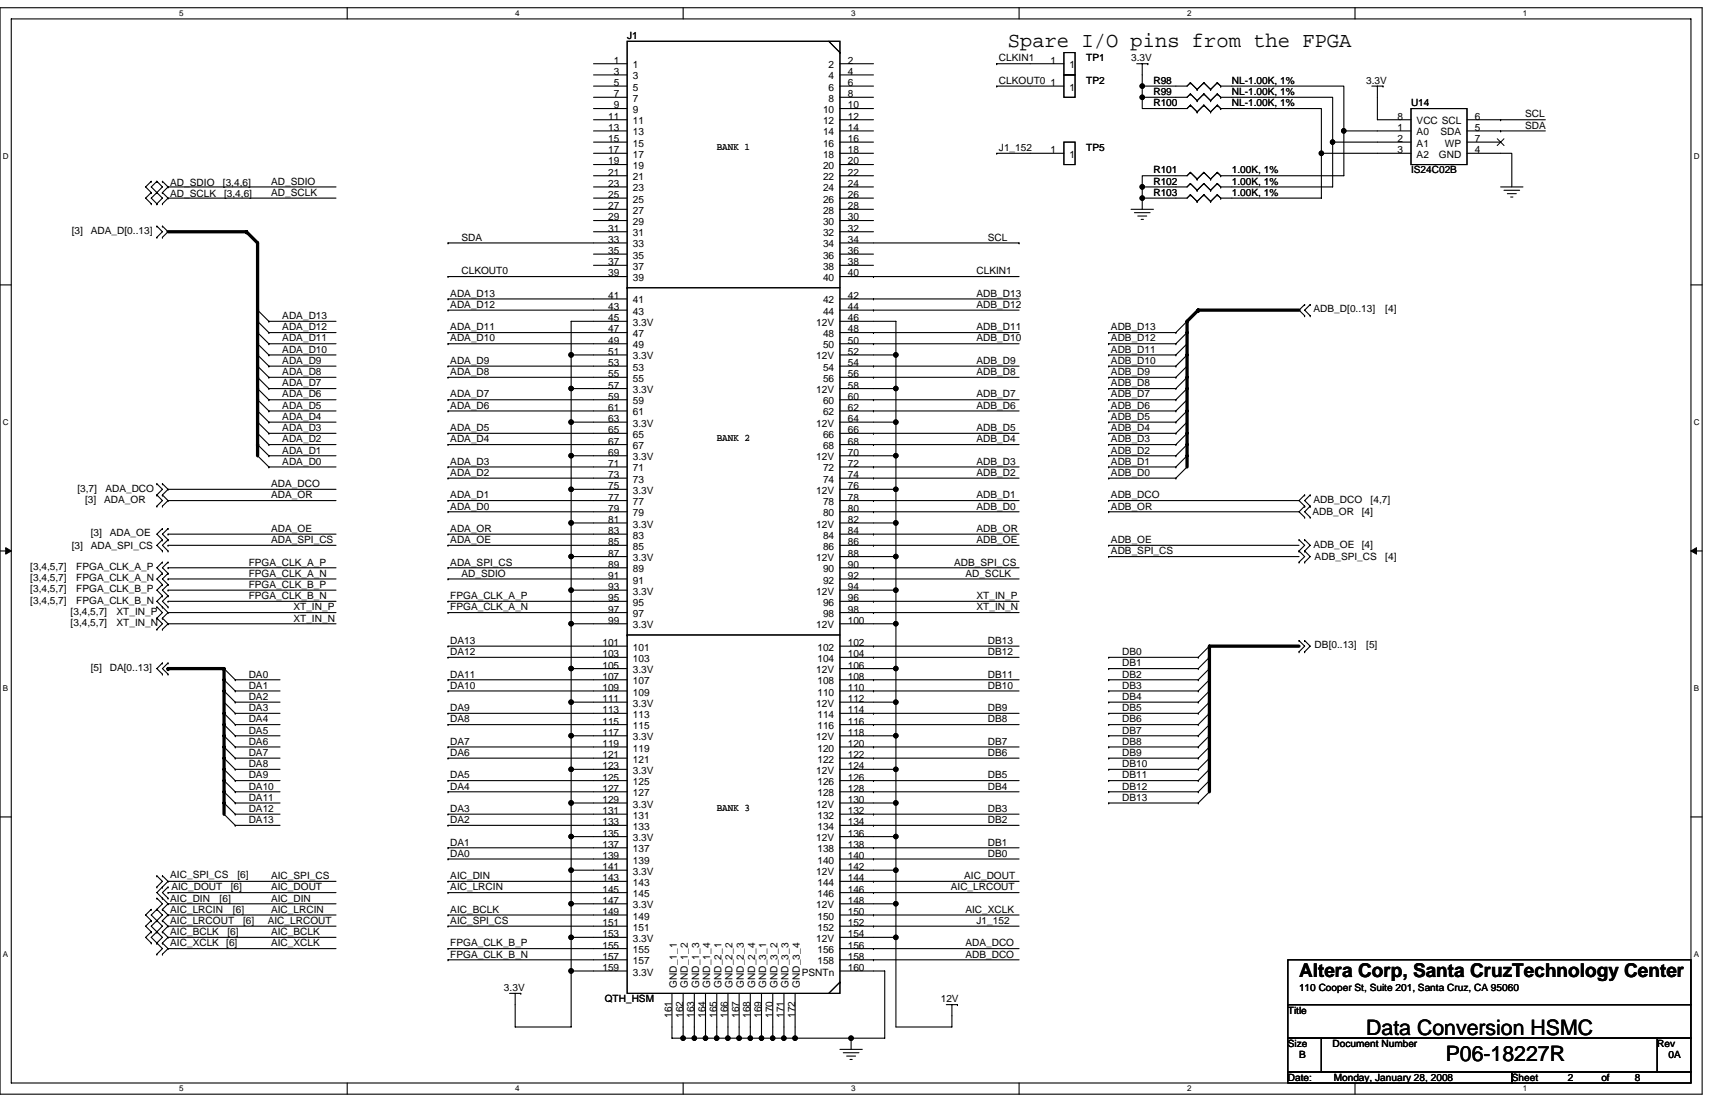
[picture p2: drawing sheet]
<svg xmlns="http://www.w3.org/2000/svg" width="432mm" height="279mm" viewBox="0 0 432 279" stroke-linecap="round" stroke-linejoin="round" font-family="sans-serif">
<path d="M0 1.9h428.6v273.5h-428.6zM2.8 4.8h422.9v267.8h-422.9z" fill="none" stroke="#000" stroke-width=".28"/>
<g fill="#fff">
<path d="M45.1 2.2h1.1v2.3h-1.1z"/>
<path d="M45.1 272.9h1.1v2.3h-1.1z"/>
</g>
<path d="M87.4 1.9v2.9M87.4 272.6v2.8" fill="none" stroke="#000" stroke-width=".28"/>
<g fill="#fff">
<path d="M129.7 2.2h1.1v2.3h-1.1z"/>
<path d="M129.7 272.9h1.1v2.3h-1.1z"/>
</g>
<path d="M172 1.9v2.9M172 272.6v2.8" fill="none" stroke="#000" stroke-width=".28"/>
<g fill="#fff">
<path d="M214.3 2.2h1.1v2.3h-1.1z"/>
<path d="M214.3 272.9h1.1v2.3h-1.1z"/>
</g>
<path d="M256.6 1.9v2.9M256.6 272.6v2.8" fill="none" stroke="#000" stroke-width=".28"/>
<g fill="#fff">
<path d="M298.9 2.2h1.1v2.3h-1.1z"/>
<path d="M298.9 272.9h1.1v2.3h-1.1z"/>
</g>
<path d="M341.2 1.9v2.9M341.2 272.6v2.8" fill="none" stroke="#000" stroke-width=".28"/>
<g fill="#fff">
<path d="M383.5 2.2h1.1v2.3h-1.1z"/>
<path d="M383.5 272.9h1.1v2.3h-1.1z"/>
<path d="M.7 38.2h1.5v2.3h-1.5z"/>
<path d="M426.5 38.2h1.4v2.3h-1.4z"/>
<path d="M.7 105.2h1.5v2.2h-1.5z"/>
<path d="M426.5 105.2h1.4v2.2h-1.4z"/>
</g>
<path d="M0 71.7h2.8M425.7 71.7h2.9" fill="none" stroke="#000" stroke-width=".28"/>
<g fill="#fff">
<path d="M.7 172.1h1.4v2.3h-1.4z"/>
<path d="M426.5 172.1h1.3v2.3h-1.3z"/>
</g>
<path d="M0 138.7h2.8M425.7 138.7h2.9" fill="none" stroke="#000" stroke-width=".28"/>
<path d="M1.4 137.9l1.4 .8-1.4 .8zM425.7 138.7l1.4-.8v1.6z" fill="#000" stroke="#000" stroke-width=".25"/>
<g fill="#fff">
<path d="M.7 239.1h1.4v2.3h-1.4z"/>
<path d="M426.4 239.1h1.4v2.3h-1.4z"/>
</g>
<g fill="none" stroke="#000" stroke-width=".28">
<path d="M149.4 16h8.5M149.4 18.9h8.5M157.9 10.4h53.6v239.6h-53.6zM208.7 10.4l2.8 2.8M211.5 13.2h.1M211.5 16h8.4M211.5 18.9h8.4M251 16h.1M251 16h16.9M267.9 18.9h2.8v5.6h-2.8zM267.9 13.2h2.8v5.7h-2.8zM286.2 16h2.8"/>
<path d="M287.6 16v5.7h11.3l.8-.9M289 16h.1M149.4 21.7h8.5M149.4 38.6h8.5M149.4 30.1h8.5M149.4 33h8.5M149.4 24.5h8.5M149.4 27.3h8.5M149.4 35.8h8.5M211.5 21.7h8.4M211.5 38.6h8.4M211.5 30.1h8.4"/>
<path d="M211.5 33h8.4M211.5 24.5h8.4M211.5 27.3h8.4M211.5 35.8h8.4M251 21.7h.1M251 38.6h.1M251 21.7h16.9M251 38.6h16.9M267.9 35.8h2.8v5.6h-2.8zM287.6 24.5v2.8h11.3l.8-.8M287.6 24.5h.1M287.6 21.7h.1"/>
<path d="M287.6 21.7v2.8M299.7 23.6h.1M299.7 20.8h.1M299.7 26.5h.1M299.7 23.6l-.8 .9h-11.3M299.7 23.6l1.7 1.7M299.7 20.8l1.7 1.7M299.7 26.5l1.7 1.7M301.4 25.3h.1M301.4 22.5h.1M301.4 28.2h.1M303.1 23.6h.1"/>
<path d="M303.1 20.8h.1M303.1 26.5h.1M303.1 23.6l-1.7 1.7M303.1 23.6l1.7 1.7M303.1 20.8l-1.7 1.7M303.1 20.8l1.7 1.7M303.1 26.5l-1.7 1.7M303.1 26.5l1.7 1.7M304.8 25.3h.1M304.8 22.5h.1M304.8 28.2h.1M306.5 23.6h.1"/>
<path d="M306.5 20.8h.1M306.5 26.5h.1M306.5 23.6l-1.7 1.7M306.5 23.6l.8 .9M306.5 20.8l-1.7 1.7M306.5 20.8l.8 .9M306.5 26.5l-1.7 1.7M306.5 26.5l.8 .8M307.3 21.7h31v11.3M307.3 24.5h28.2v11.3M307.3 27.3h25.4v11.3M307.3 24.5h.1"/>
<path d="M307.3 21.7h.1M307.3 27.3h.1M332.7 38.6h.1M335.5 35.8h.1M338.3 33h.1M345.4 21.7h2.8M346.8 21.7v8.4h8.5M348.2 21.7h.1M355.3 27.3h14.1v14.1h-14.1zM355.3 33h-17v11.2h-31M355.3 35.8h-19.8v11.3h-28.2M355.3 38.6h-22.6v11.3h-25.4"/>
<path d="M369.4 38.6h11.2v8.5M369.4 30.1h19.7M369.4 33h19.7M369.4 35.8h8.4M377.8 30.1h.1M377.8 33h.1M38.1 48.5h.1M38.1 51.3h.1M38.1 45.6h.1M38.1 48.5l-1.4 1.4 1.4 1.4M38.1 45.6l-1.4 1.5 1.4 1.4M39.5 56.9h.1"/>
<path d="M39.5 59.7h.1M39.5 51.3h.1M39.5 48.5h.1M39.5 45.6h.1M39.5 56.9l1.4 1.4-1.4 1.4M39.5 45.6l-1.4 1.5 2.8 2.8-1.4 1.4M39.5 48.5l-1.4 1.4 1.4 1.4M39.5 45.6l1.4 1.5-1.4 1.4M40.9 59.7h.1M40.9 56.9h.1M40.9 48.5h.1M40.9 51.3h.1"/>
<path d="M40.9 45.6h.1M40.9 56.9l1.4 1.4-1.4 1.4M40.9 48.5l1.4 1.4M40.9 45.6l1.4 1.5M42.3 47.1h.1M42.3 49.9h.1M42.3 47.1h42.3M42.3 49.9h42.3M42.3 49.9l-1.4 1.4M42.3 47.1l-1.4 1.4M149.4 47.1h8.5M149.4 49.9h8.5"/>
<path d="M149.4 44.2h8.5M149.4 41.4h8.5M149.4 52.7h8.5M149.4 55.5h8.5M149.4 58.3h8.5M211.5 47.1h8.4M211.5 49.9h8.4M211.5 44.2h8.4M211.5 41.4h8.4M211.5 52.7h8.4M211.5 55.5h8.4M211.5 58.3h8.4"/>
<path d="M284.8 52.7h5.6M285.6 53.5h4M286.5 54.4h2.2M287.3 55.2h.6M287.6 47.1h.1M287.6 49.9h.1M287.6 49.9v2.8M299.7 43.4l-.8 .8h-11.3v2.9M299.7 46.2l-.8 .9h-11.3v2.8M299.7 43.4h.1M299.7 46.2h.1M299.7 49h.1"/>
<path d="M299.7 49l-.8 .9h-11.3M299.7 43.4l1.7 1.7M299.7 46.2l1.7 1.7M299.7 49l1.7 1.7M301.4 45.1h.1M301.4 47.9h.1M301.4 50.7h.1M303.1 43.4h.1M303.1 46.2h.1M303.1 49h.1M303.1 43.4l-1.7 1.7M303.1 43.4l1.7 1.7"/>
<path d="M303.1 46.2l-1.7 1.7M303.1 46.2l1.7 1.7M303.1 49l-1.7 1.7M303.1 49l1.7 1.7M304.8 45.1h.1M304.8 47.9h.1M304.8 50.7h.1M306.5 43.4h.1M306.5 46.2h.1M306.5 49h.1M306.5 43.4l-1.7 1.7M306.5 43.4l.8 .8"/>
<path d="M306.5 46.2l-1.7 1.7M306.5 46.2l.8 .9M306.5 49l-1.7 1.7M306.5 49l.8 .9M307.3 44.2h.1M307.3 47.1h.1M307.3 49.9h.1M377.8 47.1h5.7M378.7 47.9h3.9M379.5 48.7h2.3M380.3 49.6h.6M64.9 78.1h.1"/>
<path d="M64.9 78.1l2.8 2.8M112.8 69.6h.1M112.8 78.1h.1M112.8 75.2h.1M112.8 61.2h.1M112.8 69.6h45.1M112.8 78.1h45.1M112.8 75.2h45.1M112.8 61.2h45.1M149.4 64h8.5M149.4 66.8h8.5M157.9 72.4h.1"/>
<path d="M157.9 72.4h53.6M211.5 69.6h45.1M211.5 78.1h45.1M211.5 75.2h45.1M211.5 61.2h45.1M211.5 64h8.4M211.5 66.8h8.4M219.9 69.6h.1M219.9 78.1h.1M219.9 75.2h.1M256.6 61.2h.1M328.5 76.7h.1"/>
<path d="M328.5 79.5h.1M328.5 76.7l-1.4 1.4 1.4 1.4M329.9 79.5h.1M329.9 76.7h.1M329.9 76.7l-1.4 1.4 1.4 1.4M64.9 83.7h.1M64.9 89.3h.1M64.9 95h.1M64.9 80.9h.1M64.9 86.5h.1M64.9 92.2h.1M64.9 97.8h.1"/>
<path d="M64.9 80.9l2.8 2.8M64.9 83.7l2.8 2.8M64.9 89.3l2.8 2.9M64.9 95l2.8 2.8M64.9 86.5l2.8 2.8M64.9 92.2l2.8 2.8M64.9 97.8l2.8 2.8M67.7 97.8h.1M67.7 95h.1M67.7 92.2h.1M67.7 89.3h.1M67.7 86.5h.1"/>
<path d="M67.7 83.7h.1M67.7 80.9h.1M67.7 95h16.9M67.7 92.2h16.9M67.7 86.5h16.9M67.7 83.7h16.9M67.7 89.3h16.9M67.7 97.8h16.9M67.7 80.9h16.9M112.8 95h.1M112.8 92.2h.1M112.8 86.5h.1"/>
<path d="M112.8 83.7h.1M112.8 95h45.1M112.8 92.2h45.1M112.8 86.5h45.1M112.8 83.7h45.1M143.8 89.3v8.5h14.1M143.8 89.3h.1M143.8 97.8v8.5h14.1M143.8 97.8h.1M157.9 80.9h-14.1v8.4h14.1M211.5 80.9h14.1v8.4M211.5 89.3h14.1"/>
<path d="M211.5 97.8h14.1M211.5 95h45.1M211.5 92.2h45.1M211.5 86.5h45.1M211.5 83.7h45.1M219.9 95h.1M219.9 92.2h.1M219.9 86.5h.1M219.9 83.7h.1M225.6 89.3h.1M225.6 97.8h.1M225.6 89.3v169.2h14.1v-5.6"/>
<path d="M279.1 83.7h.1M279.1 86.5h.1M279.1 92.2h.1M279.1 89.3h.1M279.1 97.8h.1M279.1 95h.1M279.1 95h17M279.1 92.2h17M279.1 86.5h17M279.1 83.7h17M279.1 89.3h17M279.1 97.8h17"/>
<path d="M296.1 83.7h.1M296.1 86.5h.1M296.1 89.3h.1M296.1 92.2h.1M296.1 95h.1M296.1 97.8h.1M298.9 80.9l-2.8 2.8M298.9 83.7l-2.8 2.8M298.9 86.5l-2.8 2.8M298.9 89.3l-2.8 2.9M298.9 92.2l-2.8 2.8M298.9 95l-2.8 2.8"/>
<path d="M298.9 97.8l-2.8 2.8M64.9 114.7h.1M64.9 111.9h.1M64.9 109.1h.1M64.9 100.6h.1M64.9 106.3h.1M64.9 103.4h.1M64.9 114.7l2.8 2.8M64.9 111.9l2.8 2.8M64.9 109.1l2.8 2.8M64.9 100.6l2.8 2.8M64.9 106.3l2.8 2.8"/>
<path d="M64.9 103.4l2.8 2.9M67.7 117.5h.1M67.7 114.7h.1M67.7 111.9h.1M67.7 109.1h.1M67.7 106.3h.1M67.7 103.4h.1M67.7 100.6h.1M67.7 117.5h16.9M67.7 111.9h16.9M67.7 109.1h16.9M67.7 103.4h16.9"/>
<path d="M67.7 100.6h16.9M67.7 114.7h16.9M67.7 106.3h16.9M112.8 117.5h.1M112.8 111.9h.1M112.8 109.1h.1M112.8 103.4h.1M112.8 100.6h.1M112.8 117.5h45.1M112.8 111.9h45.1M112.8 109.1h45.1M112.8 103.4h45.1"/>
<path d="M112.8 100.6h45.1M143.8 106.3v8.4h14.1M143.8 106.3h.1M143.8 114.7v8.5h14.1M143.8 114.7h.1M211.5 106.3h14.1M211.5 114.7h14.1M211.5 117.5h45.1M211.5 111.9h45.1M211.5 109.1h45.1M211.5 103.4h45.1M211.5 100.6h45.1"/>
<path d="M219.9 117.5h.1M219.9 111.9h.1M219.9 109.1h.1M219.9 103.4h.1M219.9 100.6h.1M225.6 106.3h.1M225.6 114.7h.1M279.1 103.4h.1M279.1 100.6h.1M279.1 109.1h.1M279.1 114.7h.1M279.1 111.9h.1"/>
<path d="M279.1 106.3h.1M279.1 117.5h.1M279.1 117.5h17M279.1 111.9h17M279.1 109.1h17M279.1 103.4h17M279.1 100.6h17M279.1 114.7h17M279.1 106.3h17M296.1 100.6h.1M296.1 103.4h.1M296.1 109.1h.1"/>
<path d="M296.1 114.7h.1M296.1 106.3h.1M296.1 111.9h.1M296.1 117.5h.1M298.9 100.6l-2.8 2.8M298.9 106.3l-2.8 2.8M298.9 111.9l-2.8 2.8M298.9 117.5l-2.8 2.9M298.9 103.4l-2.8 2.9M298.9 109.1l-2.8 2.8M298.9 114.7l-2.8 2.8M39.5 121.8h.1"/>
<path d="M39.5 124.6h.1M39.5 127.4h.1M39.5 121.8l1.4 1.4-1.4 1.4M39.5 124.6l1.4 1.4-1.4 1.4M40.9 133.1h.1M40.9 135.9h.1M40.9 138.7h.1M40.9 124.6h.1M40.9 121.8h.1M40.9 127.4h.1M40.9 133.1l-1.4 1.4 1.4 1.4M40.9 135.9l-1.4 1.4 1.4 1.4"/>
<path d="M40.9 121.8l1.4 1.4M40.9 124.6l1.4 1.4M42.3 134.5h.1M42.3 123.2h.1M42.3 126h.1M42.3 137.3h.1M42.3 133.1h.1M42.3 135.9h.1M42.3 138.7h.1M42.3 134.5h42.3M42.3 137.3h42.3M42.3 123.2h42.3"/>
<path d="M42.3 126h42.3M42.3 133.1l-1.4 1.4 1.4 1.4M42.3 135.9l-1.4 1.4 1.4 1.4M42.3 123.2l-1.4 1.4M42.3 126l-1.4 1.4M112.8 134.5h.1M112.8 137.3h.1M112.8 128.8h.1M112.8 126h.1M112.8 120.4h.1M112.8 134.5h45.1M112.8 137.3h45.1"/>
<path d="M112.8 126h45.1M112.8 128.8h45.1M112.8 120.4h45.1M143.8 123.2v8.4h14.1M143.8 123.2h.1M143.8 131.6v8.5h14.1M143.8 131.6h.1M211.5 123.2h14.1M211.5 131.6h14.1M211.5 134.5h45.1M211.5 137.3h45.1M211.5 126h45.1"/>
<path d="M211.5 128.8h45.1M211.5 120.4h45.1M219.9 134.5h.1M219.9 137.3h.1M219.9 128.8h.1M219.9 126h.1M219.9 120.4h.1M225.6 123.2h.1M225.6 131.6h.1M279.1 137.3h.1M279.1 126h.1M279.1 128.8h.1"/>
<path d="M279.1 120.4h.1M279.1 137.3h48M279.1 126h48M279.1 128.8h48M279.1 120.4h17M296.1 120.4h.1M327.1 138.7h.1M327.1 135.9h.1M327.1 138.7l1.4 1.4-1.4 1.4M327.1 135.9l1.4 1.4-1.4 1.4M327.1 128.8l1.4 1.4M327.1 126l1.4 1.4"/>
<path d="M328.5 138.7h.1M328.5 135.9h.1M328.5 127.4h.1M328.5 130.2h.1M328.5 124.6h.1M328.5 138.7l1.4 1.4-1.4 1.4M328.5 135.9l1.4 1.4-1.4 1.4M328.5 127.4l-1.4 1.4M328.5 124.6l-1.4 1.4M329.9 130.2h.1M329.9 127.4h.1M329.9 124.6h.1"/>
<path d="M329.9 127.4l-1.4 1.4 1.4 1.4M329.9 124.6l-1.4 1.4 1.4 1.4M39.5 152.8h.1M39.5 155.6h.1M39.5 158.4h.1M39.5 152.8l1.4 1.4-1.4 1.4M39.5 155.6l1.4 1.4-1.4 1.4M40.9 141.5h.1M40.9 144.3h.1M40.9 147.2h.1M40.9 150h.1M40.9 152.8h.1"/>
<path d="M40.9 155.6h.1M40.9 158.4h.1M40.9 141.5l-1.4 1.4 1.4 1.4M40.9 144.3l-1.4 1.4 1.4 1.5M40.9 147.2l-1.4 1.3 1.4 1.5M40.9 150l-1.4 1.4 1.4 1.4M40.9 152.8l1.4 1.4M40.9 155.6l1.4 1.4M42.3 148.5h.1M42.3 151.4h.1M42.3 145.7h.1M42.3 142.9h.1"/>
<path d="M42.3 154.2h.1M42.3 157h.1M42.3 141.5h.1M42.3 144.3h.1M42.3 147.2h.1M42.3 150h.1M42.3 152.8h.1M42.3 142.9h42.3M42.3 148.5h42.3M42.3 151.4h42.3M42.3 145.7h42.3M42.3 154.2h42.3"/>
<path d="M42.3 157h42.3M42.3 141.5l-1.4 1.4 1.4 1.4M42.3 144.3l-1.4 1.4 1.4 1.5M42.3 147.2l-1.4 1.3 1.4 1.5M42.3 150l-1.4 1.4 1.4 1.4M42.3 154.2l-1.4 1.4M42.3 157l-1.4 1.4M112.8 142.9h.1M112.8 154.2h.1M112.8 151.4h.1M112.8 145.7h.1M112.8 142.9h45.1"/>
<path d="M112.8 151.4h45.1M112.8 145.7h45.1M112.8 154.2h45.1M143.8 140.1v8.4h14.1M143.8 140.1h.1M143.8 148.5v8.5h14.1M143.8 148.5h.1M143.8 157v11.3h14.1M143.8 157h.1M157.9 159.8h.1M157.9 159.8h53.6M211.5 140.1h14.1"/>
<path d="M211.5 148.5h14.1M211.5 157h14.1M211.5 142.9h45.1M211.5 151.4h45.1M211.5 145.7h45.1M211.5 154.2h45.1M219.9 142.9h.1M219.9 151.4h.1M219.9 154.2h.1M219.9 145.7h.1M225.6 140.1h.1M225.6 148.5h.1"/>
<path d="M225.6 157h.1M279.1 140.1h.1M279.1 140.1h48M327.1 141.5h.1M328.5 141.5h.1M40.9 166.9h.1M40.9 169.7h.1M40.9 166.9l-1.4 1.4 1.4 1.4M42.3 166.9h.1M42.3 169.7h.1M42.3 166.9l-1.4 1.4 1.4 1.4M56.4 168.3h.1"/>
<path d="M56.4 171.1h.1M56.4 173.9h.1M56.4 176.7h.1M56.4 179.6h.1M56.4 168.3l2.8 2.8M56.4 171.1l2.8 2.8M56.4 173.9l2.8 2.8M56.4 176.7l2.8 2.9M56.4 179.6l2.8 2.8M59.2 171.1h.1M59.2 173.9h.1M59.2 176.7h.1"/>
<path d="M59.2 179.6h.1M59.2 171.1h11.3M59.2 173.9h11.3M59.2 179.6h11.3M59.2 176.7h11.3M112.8 173.9h.1M112.8 165.5h.1M112.8 171.1h.1M112.8 162.6h.1M112.8 179.6h.1M112.8 162.6h45.1M112.8 165.5h45.1"/>
<path d="M112.8 171.1h45.1M112.8 173.9h45.1M112.8 179.6h45.1M143.8 168.3v8.4h14.1M143.8 168.3h.1M143.8 176.7h.1M143.8 176.7v8.5M211.5 168.3h14.1M211.5 176.7h14.1M211.5 162.6h45.1M211.5 165.5h45.1M211.5 171.1h45.1"/>
<path d="M211.5 173.9h45.1M211.5 179.6h45.1M219.9 162.6h.1M219.9 165.5h.1M219.9 171.1h.1M219.9 173.9h.1M219.9 179.6h.1M225.6 168.3h.1M225.6 176.7h.1M279.1 165.5h.1M279.1 168.3h.1M279.1 171.1h.1"/>
<path d="M279.1 173.9h.1M279.1 176.7h.1M279.1 179.6h.1M279.1 165.5h22.6M279.1 171.1h22.6M279.1 173.9h22.6M279.1 179.6h22.6M279.1 176.7h22.6M279.1 168.3h22.6M301.7 165.5h.1M301.7 168.3h.1M301.7 171.1h.1"/>
<path d="M301.7 173.9h.1M301.7 176.7h.1M301.7 179.6h.1M304.5 162.6l-2.8 2.9M304.5 165.5l-2.8 2.8M304.5 168.3l-2.8 2.8M304.5 171.1l-2.8 2.8M304.5 173.9l-2.8 2.8M304.5 176.7l-2.8 2.9M304.5 179.6l-2.8 2.8M327.1 161.2h.1M327.1 164.1h.1"/>
<path d="M327.1 161.2l1.4 1.4-1.4 1.5M328.5 161.2h.1M328.5 164.1h.1M328.5 161.2l1.4 1.4-1.4 1.5M56.4 182.4h.1M56.4 185.2h.1M56.4 188h.1M56.4 190.8h.1M56.4 193.7h.1M56.4 196.5h.1M56.4 199.3h.1M56.4 182.4l2.8 2.8"/>
<path d="M56.4 185.2l2.8 2.8M56.4 188l2.8 2.8M56.4 190.8l2.8 2.9M56.4 193.7l2.8 2.8M56.4 196.5l2.8 2.8M56.4 199.3l2.8 2.8M59.2 182.4h.1M59.2 185.2h.1M59.2 188h.1M59.2 190.8h.1M59.2 193.7h.1M59.2 196.5h.1"/>
<path d="M59.2 199.3h.1M59.2 182.4h11.3M59.2 188h11.3M59.2 190.8h11.3M59.2 196.5h11.3M59.2 199.3h11.3M59.2 185.2h11.3M59.2 193.7h11.3M112.8 188h.1M112.8 190.8h.1M112.8 199.3h.1M112.8 196.5h.1"/>
<path d="M112.8 182.4h.1M112.8 182.4h45.1M112.8 188h45.1M112.8 190.8h45.1M112.8 196.5h45.1M112.8 199.3h45.1M143.8 185.2h14.1M143.8 185.2v8.5h14.1M143.8 185.2h.1M143.8 193.7v8.4h14.1M143.8 193.7h.1M211.5 185.2h14.1"/>
<path d="M211.5 193.7h14.1M211.5 182.4h45.1M211.5 188h45.1M211.5 190.8h45.1M211.5 196.5h45.1M211.5 199.3h45.1M219.9 182.4h.1M219.9 188h.1M219.9 190.8h.1M219.9 196.5h.1M219.9 199.3h.1M225.6 193.7h.1"/>
<path d="M225.6 185.2h.1M279.1 182.4h.1M279.1 185.2h.1M279.1 188h.1M279.1 190.8h.1M279.1 193.7h.1M279.1 196.5h.1M279.1 199.3h.1M279.1 182.4h22.6M279.1 188h22.6M279.1 190.8h22.6M279.1 196.5h22.6"/>
<path d="M279.1 199.3h22.6M279.1 185.2h22.6M279.1 193.7h22.6M301.7 182.4h.1M301.7 185.2h.1M301.7 188h.1M301.7 190.8h.1M301.7 193.7h.1M301.7 196.5h.1M301.7 199.3h.1M304.5 182.4l-2.8 2.8M304.5 185.2l-2.8 2.8"/>
<path d="M304.5 188l-2.8 2.8M304.5 190.8l-2.8 2.9M304.5 193.7l-2.8 2.8M304.5 196.5l-2.8 2.8M304.5 199.3l-2.8 2.8M0 205.6h2.8M56.4 202.1h.1M56.4 204.9h.1M56.4 202.1l2.8 2.8M56.4 204.9l2.8 2.9M59.2 202.1h.1M59.2 204.9h.1"/>
<path d="M59.2 207.8h.1M59.2 204.9h11.3M59.2 207.8h11.3M59.2 202.1h11.3M112.8 216.2h.1M112.8 213.4h.1M112.8 204.9h.1M112.8 207.8h.1M112.8 204.9h45.1M112.8 207.8h45.1M112.8 213.4h45.1M112.8 216.2h45.1"/>
<path d="M143.8 202.1v8.5h14.1M143.8 202.1h.1M143.8 210.6v8.4h14.1M143.8 210.6h.1M143.8 219v8.5h14.1M143.8 219h.1M211.5 202.1h14.1M211.5 210.6h14.1M211.5 219h14.1M211.5 204.9h45.1M211.5 207.8h45.1M211.5 213.4h45.1"/>
<path d="M211.5 216.2h45.1M219.9 204.9h.1M219.9 207.8h.1M219.9 213.4h.1M219.9 216.2h.1M225.6 202.1h.1M225.6 210.6h.1M225.6 219h.1M279.1 202.1h.1M279.1 202.1h22.6M301.7 202.1h.1M425.7 205.6h2.9"/>
<path d="M38.1 231.7h.1M38.1 234.5h.1M38.1 228.9h.1M38.1 237.4h.1M38.1 231.7l-1.4 1.4 1.4 1.4M38.1 228.9l-1.4 1.4 1.4 1.4M38.1 234.5l-1.4 1.4 1.4 1.5M39.5 234.5h.1M39.5 231.7h.1M39.5 228.9h.1M39.5 237.4h.1M39.5 226.1h.1"/>
<path d="M39.5 220.5h.1M39.5 223.3h.1M39.5 226.1l1.4 1.4-2.8 2.8 2.8 2.8-1.4 1.4M39.5 231.7l-1.4 1.4 2.8 2.8-1.4 1.5M39.5 228.9l1.4 1.4-1.4 1.4M39.5 234.5l-1.4 1.4 1.4 1.5M39.5 237.4l1.4 1.4-1.4 1.4M39.5 220.5l1.4 1.3-1.4 1.5M40.9 231.7h.1M40.9 234.5h.1M40.9 228.9h.1M40.9 237.4h.1"/>
<path d="M40.9 226.1h.1M40.9 223.3h.1M40.9 220.5h.1M40.9 231.7l1.4 1.4M40.9 237.4l1.4 1.4M40.9 228.9l1.4 1.4M40.9 234.5l1.4 1.4M40.9 223.3l-1.4 1.4 2.8 2.8M40.9 220.5l1.4 1.3M42.3 235.9h.1M42.3 233.1h.1M42.3 230.3h.1"/>
<path d="M42.3 238.8h.1M42.3 224.7h.1M42.3 227.5h.1M42.3 221.8h.1M42.3 223.3h.1M42.3 226.1h.1M42.3 233.1h42.3M42.3 235.9h42.3M42.3 230.3h42.3M42.3 238.8h42.3M42.3 224.7h42.3M42.3 227.5h42.3"/>
<path d="M42.3 221.8h42.3M42.3 233.1l-1.4 1.4M42.3 230.3l-1.4 1.4M42.3 235.9l-1.4 1.5M42.3 238.8l-1.4 1.4M42.3 227.5l-1.4 1.4M42.3 223.3l-1.4 1.4 1.4 1.4M42.3 221.8l-1.4 1.5M112.8 230.3h.1M112.8 224.7h.1M112.8 221.8h.1M112.8 233.1h.1"/>
<path d="M112.8 238.8h.1M112.8 233.1h45.1M112.8 230.3h45.1M112.8 238.8h45.1M112.8 224.7h45.1M112.8 221.8h45.1M143.8 235.9v8.5h14.1M143.8 235.9h.1M143.8 227.5v8.4h14.1M143.8 227.5h.1M211.5 227.5h14.1M211.5 235.9h14.1"/>
<path d="M211.5 233.1h45.1M211.5 230.3h45.1M211.5 238.8h45.1M211.5 224.7h45.1M211.5 221.8h45.1M219.9 233.1h.1M219.9 224.7h.1M219.9 230.3h.1M219.9 221.8h.1M219.9 238.8h.1M225.6 235.9h.1M225.6 227.5h.1"/>
<path d="M39.5 240.2h.1M40.9 240.2h.1M112.8 241.6h.1M112.8 241.6h45.1M128.3 250h2.8M131.1 250h.1M143.8 244.4v14.1h-14.1v-8.5M169.2 250v11.3h2.8M172 250v11.3M174.8 250v11.3M177.6 250v11.3M180.5 250v11.3"/>
<path d="M183.3 250v11.3M186.1 250v11.3M188.9 250v11.3M191.7 250v11.3M194.6 250v11.3M197.4 250v11.3M200.2 250v11.3M211.5 244.4h11.3v16.9h-50.8M211.5 247.2h.1M211.5 241.6h45.1M211.5 247.2l-2.8 2.8M219.9 241.6h.1"/>
<path d="M238.3 252.9h2.8M241.1 252.9h.1M324.3 241.6h101.4v11.3h-101.4zM324.3 252.9h101.4v8.4h-101.4zM172 261.3h.1M174.8 261.3h.1M177.6 261.3h.1M180.5 261.3h.1M183.3 261.3h.1M186.1 261.3h.1M188.9 261.3h.1M191.7 261.3h.1"/>
<path d="M194.6 261.3h.1M197.4 261.3h.1M200.2 261.3h.1M211.5 264.1h5.6M212.3 265h4M213.2 265.8h2.2M214 266.7h.6M214.3 261.3v2.8M214.3 261.3h.1M324.3 261.3h8.4v8.5h-8.4zM324.3 269.8h56.3v2.8h-56.3zM332.7 261.3h84.6v8.5h-84.6z"/>
<path d="M380.6 269.8h45.1v2.8h-45.1zM417.3 261.3h8.4v8.5h-8.4z"/>
</g>
<g fill="#000" stroke="#000" stroke-width=".28">
<circle cx="287.6" cy="24.5" r=".55"/>
<circle cx="287.6" cy="21.7" r=".55"/>
<circle cx="332.7" cy="38.6" r=".55"/>
<circle cx="335.5" cy="35.8" r=".55"/>
<circle cx="338.3" cy="32.9" r=".56"/>
<circle cx="287.6" cy="47" r=".56"/>
<circle cx="287.6" cy="49.9" r=".55"/>
<circle cx="143.8" cy="89.3" r=".57"/>
<circle cx="143.8" cy="97.8" r=".56"/>
<circle cx="225.5" cy="89.3" r=".56"/>
<circle cx="225.5" cy="97.8" r=".55"/>
<circle cx="143.8" cy="114.7" r=".56"/>
<circle cx="143.8" cy="106.3" r=".56"/>
<circle cx="225.5" cy="114.7" r=".55"/>
<circle cx="225.5" cy="106.3" r=".55"/>
<circle cx="143.8" cy="131.6" r=".57"/>
<circle cx="143.8" cy="123.2" r=".56"/>
<circle cx="225.5" cy="131.6" r=".56"/>
<circle cx="225.5" cy="123.2" r=".55"/>
<circle cx="143.8" cy="148.5" r=".56"/>
<circle cx="143.8" cy="140.1" r=".56"/>
<circle cx="143.8" cy="157" r=".56"/>
<circle cx="225.5" cy="140.1" r=".55"/>
<circle cx="225.5" cy="148.5" r=".55"/>
<circle cx="225.5" cy="157" r=".55"/>
<circle cx="143.8" cy="176.7" r=".56"/>
<circle cx="143.8" cy="168.3" r=".56"/>
<circle cx="225.5" cy="176.7" r=".55"/>
<circle cx="225.5" cy="168.3" r=".55"/>
<circle cx="143.8" cy="185.2" r=".56"/>
<circle cx="143.8" cy="193.7" r=".56"/>
<circle cx="225.5" cy="185.2" r=".55"/>
<circle cx="225.5" cy="193.7" r=".55"/>
<circle cx="143.8" cy="202.1" r=".57"/>
<circle cx="143.8" cy="210.6" r=".56"/>
<circle cx="143.8" cy="219" r=".56"/>
<circle cx="225.5" cy="202.1" r=".56"/>
<circle cx="225.5" cy="219" r=".55"/>
<circle cx="225.5" cy="210.6" r=".55"/>
<circle cx="143.8" cy="235.9" r=".56"/>
<circle cx="143.8" cy="227.5" r=".56"/>
<circle cx="225.5" cy="235.9" r=".55"/>
<circle cx="225.5" cy="227.5" r=".55"/>
<circle cx="143.8" cy="244.4" r=".57"/>
<circle cx="172" cy="261.3" r=".56"/>
<circle cx="174.8" cy="261.3" r=".55"/>
<circle cx="177.6" cy="261.3" r=".55"/>
<circle cx="180.4" cy="261.3" r=".55"/>
<circle cx="183.3" cy="261.3" r=".55"/>
<circle cx="186.1" cy="261.3" r=".56"/>
<circle cx="188.9" cy="261.3" r=".55"/>
<circle cx="191.7" cy="261.3" r=".55"/>
<circle cx="194.5" cy="261.3" r=".55"/>
<circle cx="197.4" cy="261.3" r=".55"/>
<circle cx="200.2" cy="261.3" r=".56"/>
<circle cx="214.3" cy="261.3" r=".56"/>
</g>
<path d="M42.3 58.3h19.7M62 58.3l2.9 2.9v50.7M62 58.3h.1M301.7 78.1l-2.8 2.8v36.6M301.7 78.1h.1M301.7 78.1h25.4M64.9 111.9h.1M64.9 111.9v2.8M42.3 168.3h14.1v36.6M42.3 168.3h.1M327.1 162.6h-22.6v36.7" fill="none" stroke="#000" stroke-width=".83"/>
<path d="M377 34.9l1.7 1.7M378.7 34.9l-1.7 1.7" fill="none" stroke="#000" stroke-width=".25"/>
<g font-size="5.4">
<text x="253.8" y="11.9">Spare I/O pins from the FPGA</text>
<text x="344" y="260.5">Data Conversion HSMC</text>
<text x="364" y="267">P06-18227R</text>
</g>
<text font-size="4.8" x="327.1" y="246">Altera Corp, Santa CruzTechnology Center</text>
<g font-size="2.5">
<text x="157.9" y="9.8">J1</text>
<text x="154.5" y="16">1</text>
<text x="159.3" y="17.2">1</text>
<text x="208.6" y="17.2">2</text>
<text x="213.4" y="16">2</text>
<text x="251.5" y="15.5">CLKIN1</text>
<text x="264.5" y="16">1</text>
<text x="269.3" y="17.2">1</text>
<text x="273.5" y="15.5">TP1</text>
<text x="284.8" y="15.5">3.3V</text>
<text x="154.5" y="18.8">3</text>
<text x="154.5" y="21.7">5</text>
<text x="159.3" y="20">3</text>
<text x="159.3" y="22.8">5</text>
<text x="208.6" y="20">4</text>
<text x="208.6" y="22.8">6</text>
<text x="213.4" y="18.8">4</text>
<text x="213.4" y="21.7">6</text>
<text x="251.5" y="21.1">CLKOUT0</text>
<text x="264.5" y="21.7">1</text>
<text x="269.3" y="22.8">1</text>
<text x="273.5" y="21.1">TP2</text>
<text x="290.4" y="23.9">R99</text>
<text x="290.4" y="21.1">R98</text>
<text x="310.2" y="23.9">NL-1.00K, 1%</text>
<text x="310.2" y="21.1">NL-1.00K, 1%</text>
<text x="344" y="21.1">3.3V</text>
<text x="154.5" y="24.5">7</text>
<text x="154.5" y="27.3">9</text>
<text x="159.3" y="25.6">7</text>
<text x="159.3" y="28.5">9</text>
<text x="207.2" y="28.5">10</text>
<text x="208.6" y="25.6">8</text>
<text x="213.4" y="24.5">8</text>
<text x="213.4" y="27.3">10</text>
<text x="290.4" y="26.7">R100</text>
<text x="310.2" y="26.7">NL-1.00K, 1%</text>
<text x="355.3" y="26.7">U14</text>
<text x="384" y="29.6">SCL</text>
<text x="153.1" y="30.1">11</text>
<text x="153.1" y="32.9">13</text>
<text x="153.1" y="35.8">15</text>
<text x="159.3" y="31.3">11</text>
<text x="159.3" y="34.1">13</text>
<text x="207.2" y="31.3">12</text>
<text x="207.2" y="34.1">14</text>
<text x="213.4" y="30.1">12</text>
<text x="213.4" y="32.9">14</text>
<text x="213.4" y="35.8">16</text>
<text x="351.9" y="30.1">8</text>
<text x="351.9" y="32.9">1</text>
<text x="351.9" y="35.8">2</text>
<text x="356.7" y="31.3">VCC SCL</text>
<text x="356.7" y="34.1">A0</text>
<text x="362.7" y="34.1">SDA</text>
<text x="371.3" y="35.8">7</text>
<text x="371.3" y="30.1">6</text>
<text x="371.3" y="32.9">5</text>
<text x="384" y="32.4">SDA</text>
<text x="153.1" y="38.6">17</text>
<text x="153.1" y="41.4">19</text>
<text x="159.3" y="36.9">15</text>
<text x="159.3" y="39.7">17</text>
<text x="180.5" y="37.8">BANK 1</text>
<text x="207.2" y="36.9">16</text>
<text x="207.2" y="39.7">18</text>
<text x="213.4" y="38.6">18</text>
<text x="213.4" y="41.4">20</text>
<text x="251.5" y="38">J1_152</text>
<text x="264.5" y="38.6">1</text>
<text x="269.3" y="39.7">1</text>
<text x="273.5" y="38">TP5</text>
<text x="351.9" y="38.6">3</text>
<text x="356.7" y="36.9">A1</text>
<text x="356.7" y="39.7">A2</text>
<text x="362.3" y="39.7">GND</text>
<text x="363.8" y="36.9">WP</text>
<text x="371.3" y="38.6">4</text>
<text x="42.9" y="46.8">AD_SDIO</text>
<text x="56.1" y="46.8">[3,4,6]</text>
<text x="68.3" y="46.5">AD_SDIO</text>
<text x="153.1" y="44.2">21</text>
<text x="153.1" y="47">23</text>
<text x="159.3" y="42.6">19</text>
<text x="159.3" y="45.4">21</text>
<text x="207.2" y="42.6">20</text>
<text x="207.2" y="45.4">22</text>
<text x="213.4" y="44.2">22</text>
<text x="213.4" y="47">24</text>
<text x="290.4" y="43.7">R101</text>
<text x="290.4" y="46.5">R102</text>
<text x="310.2" y="43.7">1.00K, 1%</text>
<text x="310.2" y="46.5">1.00K, 1%</text>
<text x="355.3" y="43.7">IS24C02B</text>
<text x="42.9" y="49.6">AD_SCLK</text>
<text x="56.4" y="49.6">[3,4,6]</text>
<text x="68.3" y="49.3">AD_SCLK</text>
<text x="153.1" y="49.8">25</text>
<text x="153.1" y="52.7">27</text>
<text x="159.3" y="48.2">23</text>
<text x="159.3" y="51">25</text>
<text x="159.3" y="53.8">27</text>
<text x="207.2" y="48.2">24</text>
<text x="207.2" y="51">26</text>
<text x="207.2" y="53.8">28</text>
<text x="213.4" y="49.8">26</text>
<text x="213.4" y="52.7">28</text>
<text x="290.4" y="49.3">R103</text>
<text x="310.2" y="49.3">1.00K, 1%</text>
<text x="18.1" y="58.9">[3]</text>
<text x="22.9" y="58.9">ADA_D[0..13]</text>
<text x="153.1" y="55.5">29</text>
<text x="153.1" y="58.3">31</text>
<text x="159.3" y="56.7">29</text>
<text x="159.3" y="59.5">31</text>
<text x="207.2" y="56.7">30</text>
<text x="207.2" y="59.5">32</text>
<text x="213.4" y="55.5">30</text>
<text x="213.4" y="58.3">32</text>
<text x="116.2" y="60.6">SDA</text>
<text x="153.1" y="61.1">33</text>
<text x="153.1" y="63.9">35</text>
<text x="159.3" y="62.3">33</text>
<text x="159.3" y="65.1">35</text>
<text x="207.2" y="62.3">34</text>
<text x="207.2" y="65.1">36</text>
<text x="213.4" y="61.1">34</text>
<text x="213.4" y="63.9">36</text>
<text x="248.7" y="60.6">SCL</text>
<text x="116.2" y="69">CLKOUT0</text>
<text x="153.1" y="66.8">37</text>
<text x="153.1" y="69.6">39</text>
<text x="159.3" y="67.9">37</text>
<text x="159.3" y="70.8">39</text>
<text x="207.2" y="67.9">38</text>
<text x="207.2" y="70.8">40</text>
<text x="213.4" y="66.8">38</text>
<text x="213.4" y="69.6">40</text>
<text x="245.9" y="69">CLKIN1</text>
<text x="113.4" y="77.5">ADA_D12</text>
<text x="113.4" y="74.7">ADA_D13</text>
<text x="153.1" y="75.2">41</text>
<text x="159.3" y="76.4">41</text>
<text x="207.2" y="76.4">42</text>
<text x="213.4" y="75.2">42</text>
<text x="245.9" y="77.5">ADB_D12</text>
<text x="245.9" y="74.7">ADB_D13</text>
<text x="71.1" y="83.1">ADA_D12</text>
<text x="71.1" y="80.3">ADA_D13</text>
<text x="113.4" y="83.1">ADA_D11</text>
<text x="153.1" y="78">43</text>
<text x="153.1" y="80.9">45</text>
<text x="153.1" y="83.7">47</text>
<text x="159.3" y="79.2">43</text>
<text x="159.3" y="82">3.3V</text>
<text x="205.5" y="82">12V</text>
<text x="207.2" y="79.2">44</text>
<text x="213.4" y="78">44</text>
<text x="213.4" y="83.7">48</text>
<text x="213.4" y="80.9">46</text>
<text x="245.9" y="83.1">ADB_D11</text>
<text x="279.7" y="83.1">ADB_D13</text>
<text x="330.7" y="78.6">ADB_D[0..13]</text>
<text x="348.8" y="78.6">[4]</text>
<text x="71.1" y="88.8">ADA_D10</text>
<text x="71.1" y="86">ADA_D11</text>
<text x="113.4" y="86">ADA_D10</text>
<text x="153.1" y="86.5">49</text>
<text x="153.1" y="89.3">51</text>
<text x="159.3" y="84.9">47</text>
<text x="159.3" y="87.7">49</text>
<text x="207.2" y="84.9">48</text>
<text x="207.2" y="87.7">50</text>
<text x="213.4" y="86.5">50</text>
<text x="213.4" y="89.3">52</text>
<text x="245.9" y="86">ADB_D10</text>
<text x="279.7" y="86">ADB_D12</text>
<text x="279.7" y="88.8">ADB_D11</text>
<text x="71.1" y="94.4">ADA_D8</text>
<text x="71.1" y="91.6">ADA_D9</text>
<text x="113.4" y="94.4">ADA_D8</text>
<text x="113.4" y="91.6">ADA_D9</text>
<text x="153.1" y="92.1">53</text>
<text x="153.1" y="95">55</text>
<text x="159.3" y="90.5">3.3V</text>
<text x="159.3" y="93.3">53</text>
<text x="205.5" y="90.5">12V</text>
<text x="207.2" y="93.3">54</text>
<text x="213.4" y="92.1">54</text>
<text x="213.4" y="95">56</text>
<text x="245.9" y="94.4">ADB_D8</text>
<text x="245.9" y="91.6">ADB_D9</text>
<text x="279.7" y="91.6">ADB_D10</text>
<text x="279.7" y="94.4">ADB_D9</text>
<text x="71.1" y="100.1">ADA_D6</text>
<text x="71.1" y="97.2">ADA_D7</text>
<text x="113.4" y="100.1">ADA_D7</text>
<text x="153.1" y="97.8">57</text>
<text x="153.1" y="100.6">59</text>
<text x="159.3" y="96.1">55</text>
<text x="159.3" y="99">3.3V</text>
<text x="159.3" y="101.8">59</text>
<text x="205.5" y="99">12V</text>
<text x="207.2" y="96.1">56</text>
<text x="207.2" y="101.8">60</text>
<text x="213.4" y="100.6">60</text>
<text x="213.4" y="97.8">58</text>
<text x="245.9" y="100.1">ADB_D7</text>
<text x="279.7" y="97.2">ADB_D8</text>
<text x="279.7" y="100.1">ADB_D7</text>
<text x="71.1" y="105.7">ADA_D4</text>
<text x="71.1" y="102.9">ADA_D5</text>
<text x="113.4" y="102.9">ADA_D6</text>
<text x="153.1" y="103.4">61</text>
<text x="153.1" y="106.2">63</text>
<text x="159.3" y="104.6">61</text>
<text x="159.3" y="107.4">3.3V</text>
<text x="205.5" y="107.4">12V</text>
<text x="207.2" y="104.6">62</text>
<text x="213.4" y="103.4">62</text>
<text x="213.4" y="106.2">64</text>
<text x="245.9" y="102.9">ADB_D6</text>
<text x="279.7" y="102.9">ADB_D6</text>
<text x="279.7" y="105.7">ADB_D5</text>
<text x="71.1" y="111.3">ADA_D2</text>
<text x="71.1" y="108.5">ADA_D3</text>
<text x="113.4" y="111.3">ADA_D4</text>
<text x="113.4" y="108.5">ADA_D5</text>
<text x="153.1" y="109.1">65</text>
<text x="153.1" y="111.9">67</text>
<text x="159.3" y="110.2">65</text>
<text x="159.3" y="113.1">67</text>
<text x="180.5" y="111.1">BANK 2</text>
<text x="207.2" y="110.2">66</text>
<text x="207.2" y="113.1">68</text>
<text x="213.4" y="109.1">66</text>
<text x="213.4" y="111.9">68</text>
<text x="245.9" y="111.3">ADB_D4</text>
<text x="245.9" y="108.5">ADB_D5</text>
<text x="279.7" y="108.5">ADB_D4</text>
<text x="279.7" y="111.3">ADB_D3</text>
<text x="71.1" y="117">ADA_D0</text>
<text x="71.1" y="114.2">ADA_D1</text>
<text x="113.4" y="119.8">ADA_D2</text>
<text x="113.4" y="117">ADA_D3</text>
<text x="153.1" y="114.7">69</text>
<text x="153.1" y="117.5">71</text>
<text x="159.3" y="115.9">3.3V</text>
<text x="159.3" y="118.7">71</text>
<text x="205.5" y="115.9">12V</text>
<text x="207.2" y="118.7">72</text>
<text x="213.4" y="117.5">72</text>
<text x="213.4" y="114.7">70</text>
<text x="245.9" y="119.8">ADB_D2</text>
<text x="245.9" y="117">ADB_D3</text>
<text x="279.7" y="114.2">ADB_D2</text>
<text x="279.7" y="117">ADB_D1</text>
<text x="279.7" y="119.8">ADB_D0</text>
<text x="19.5" y="123.7">[3,7]</text>
<text x="26.5" y="123.7">ADA_DCO</text>
<text x="68.3" y="122.6">ADA_DCO</text>
<text x="68.3" y="125.4">ADA_OR</text>
<text x="113.4" y="125.4">ADA_D1</text>
<text x="153.1" y="120.3">73</text>
<text x="153.1" y="123.1">75</text>
<text x="153.1" y="126">77</text>
<text x="159.3" y="121.5">73</text>
<text x="159.3" y="124.3">3.3V</text>
<text x="205.5" y="124.3">12V</text>
<text x="207.2" y="121.5">74</text>
<text x="213.4" y="120.3">74</text>
<text x="213.4" y="126">78</text>
<text x="213.4" y="123.1">76</text>
<text x="245.9" y="125.4">ADB_D1</text>
<text x="279.7" y="125.4">ADB_DCO</text>
<text x="21.4" y="126.6">[3]</text>
<text x="26.2" y="126.6">ADA_OR</text>
<text x="113.4" y="128.2">ADA_D0</text>
<text x="153.1" y="128.8">79</text>
<text x="153.1" y="131.6">81</text>
<text x="159.3" y="127.1">77</text>
<text x="159.3" y="130">79</text>
<text x="207.2" y="127.1">78</text>
<text x="207.2" y="130">80</text>
<text x="213.4" y="128.8">80</text>
<text x="213.4" y="131.6">82</text>
<text x="245.9" y="128.2">ADB_D0</text>
<text x="279.7" y="128.2">ADB_OR</text>
<text x="330.5" y="129.6">ADB_OR</text>
<text x="330.7" y="126.6">ADB_DCO</text>
<text x="342.9" y="129.6">[4]</text>
<text x="345.1" y="126.6">[4,7]</text>
<text x="22.9" y="135">[3]</text>
<text x="27.6" y="135">ADA_OE</text>
<text x="68.3" y="133.9">ADA_OE</text>
<text x="68.3" y="136.7">ADA_SPI_CS</text>
<text x="113.4" y="133.9">ADA_OR</text>
<text x="113.4" y="136.7">ADA_OE</text>
<text x="153.1" y="134.4">83</text>
<text x="153.1" y="137.2">85</text>
<text x="159.3" y="132.8">3.3V</text>
<text x="159.3" y="135.6">83</text>
<text x="205.5" y="132.8">12V</text>
<text x="207.2" y="135.6">84</text>
<text x="213.4" y="134.4">84</text>
<text x="213.4" y="137.2">86</text>
<text x="245.9" y="133.9">ADB_OR</text>
<text x="245.9" y="136.7">ADB_OE</text>
<text x="279.7" y="136.7">ADB_OE</text>
<text x="330.7" y="137.8">ADB_OE</text>
<text x="342.9" y="137.8">[4]</text>
<text x="7.6" y="143.5">[3,4,5,7]</text>
<text x="18.1" y="138.1">[3]</text>
<text x="19.2" y="143.5">FPGA_CLK_A_P</text>
<text x="22.9" y="138.1">ADA_SPI_CS</text>
<text x="62.6" y="142.3">FPGA_CLK_A_P</text>
<text x="113.4" y="142.3">ADA_SPI_CS</text>
<text x="153.1" y="140.1">87</text>
<text x="153.1" y="142.9">89</text>
<text x="159.3" y="138.4">85</text>
<text x="159.3" y="141.2">3.3V</text>
<text x="205.5" y="141.2">12V</text>
<text x="207.2" y="138.4">86</text>
<text x="213.4" y="142.9">90</text>
<text x="213.4" y="140.1">88</text>
<text x="240.2" y="142.3">ADB_SPI_CS</text>
<text x="279.7" y="139.5">ADB_SPI_CS</text>
<text x="331" y="140.9">ADB_SPI_CS</text>
<text x="348.8" y="140.9">[4]</text>
<text x="7.6" y="146.3">[3,4,5,7]</text>
<text x="7.6" y="149.1">[3,4,5,7]</text>
<text x="19.2" y="146.3">FPGA_CLK_A_N</text>
<text x="19.2" y="149.1">FPGA_CLK_B_P</text>
<text x="62.6" y="148">FPGA_CLK_B_P</text>
<text x="62.6" y="145.2">FPGA_CLK_A_N</text>
<text x="116.2" y="145.2">AD_SDIO</text>
<text x="153.1" y="145.7">91</text>
<text x="153.1" y="148.5">93</text>
<text x="159.3" y="144.1">89</text>
<text x="159.3" y="146.9">91</text>
<text x="159.3" y="149.7">3.3V</text>
<text x="205.5" y="149.7">12V</text>
<text x="207.2" y="144.1">90</text>
<text x="207.2" y="146.9">92</text>
<text x="213.4" y="145.7">92</text>
<text x="213.4" y="148.5">94</text>
<text x="243.1" y="145.2">AD_SCLK</text>
<text x="7.6" y="151.9">[3,4,5,7]</text>
<text x="17.8" y="154.7">[3,4,5,7]</text>
<text x="19.2" y="151.9">FPGA_CLK_B_N</text>
<text x="29.3" y="154.7">XT_IN_P</text>
<text x="62.6" y="150.8">FPGA_CLK_B_N</text>
<text x="73.9" y="153.6">XT_IN_P</text>
<text x="113.4" y="153.6">FPGA_CLK_A_N</text>
<text x="113.4" y="150.8">FPGA_CLK_A_P</text>
<text x="153.1" y="151.3">95</text>
<text x="153.1" y="154.2">97</text>
<text x="159.3" y="152.5">95</text>
<text x="159.3" y="155.3">97</text>
<text x="207.2" y="152.5">96</text>
<text x="207.2" y="155.3">98</text>
<text x="213.4" y="151.3">96</text>
<text x="213.4" y="154.2">98</text>
<text x="245.9" y="150.8">XT_IN_P</text>
<text x="245.9" y="153.6">XT_IN_N</text>
<text x="17.8" y="157.6">[3,4,5,7]</text>
<text x="29.3" y="157.6">XT_IN_N</text>
<text x="73.9" y="156.4">XT_IN_N</text>
<text x="153.1" y="157">99</text>
<text x="159.3" y="158.2">3.3V</text>
<text x="205.5" y="158.2">12V</text>
<text x="213.4" y="157">100</text>
<text x="113.4" y="164.9">DA12</text>
<text x="113.4" y="162.1">DA13</text>
<text x="151.7" y="162.6">101</text>
<text x="151.7" y="165.4">103</text>
<text x="159.3" y="163.8">101</text>
<text x="159.3" y="166.6">103</text>
<text x="205.8" y="163.8">102</text>
<text x="205.8" y="166.6">104</text>
<text x="213.4" y="162.6">102</text>
<text x="213.4" y="165.4">104</text>
<text x="248.7" y="162.1">DB13</text>
<text x="248.7" y="164.9">DB12</text>
<text x="282.5" y="164.9">DB0</text>
<text x="282.5" y="167.7">DB1</text>
<text x="331" y="163.2">DB[0..13]</text>
<text x="344" y="163.2">[5]</text>
<text x="22.9" y="168.8">[5]</text>
<text x="27.6" y="168.8">DA[0..13]</text>
<text x="62.6" y="170.5">DA0</text>
<text x="62.6" y="173.4">DA1</text>
<text x="113.4" y="173.4">DA10</text>
<text x="113.4" y="170.5">DA11</text>
<text x="151.7" y="168.3">105</text>
<text x="151.7" y="171.1">107</text>
<text x="151.7" y="173.9">109</text>
<text x="159.3" y="169.4">3.3V</text>
<text x="159.3" y="172.3">107</text>
<text x="205.5" y="169.4">12V</text>
<text x="205.8" y="172.3">108</text>
<text x="213.4" y="171.1">108</text>
<text x="213.4" y="173.9">110</text>
<text x="213.4" y="168.3">106</text>
<text x="248.7" y="170.5">DB11</text>
<text x="248.7" y="173.4">DB10</text>
<text x="282.5" y="170.5">DB2</text>
<text x="282.5" y="173.4">DB3</text>
<text x="62.6" y="176.2">DA2</text>
<text x="62.6" y="179">DA3</text>
<text x="113.4" y="179">DA9</text>
<text x="151.7" y="176.7">111</text>
<text x="151.7" y="179.5">113</text>
<text x="159.3" y="175.1">109</text>
<text x="159.3" y="177.9">3.3V</text>
<text x="205.5" y="177.9">12V</text>
<text x="205.8" y="175.1">110</text>
<text x="213.4" y="179.5">114</text>
<text x="213.4" y="176.7">112</text>
<text x="248.7" y="179">DB9</text>
<text x="282.5" y="176.2">DB4</text>
<text x="282.5" y="179">DB5</text>
<text x="62.6" y="181.8">DA4</text>
<text x="62.6" y="184.6">DA5</text>
<text x="113.4" y="181.8">DA8</text>
<text x="151.7" y="182.4">115</text>
<text x="151.7" y="185.2">117</text>
<text x="159.3" y="180.7">113</text>
<text x="159.3" y="183.5">115</text>
<text x="205.8" y="180.7">114</text>
<text x="205.8" y="183.5">116</text>
<text x="213.4" y="182.4">116</text>
<text x="213.4" y="185.2">118</text>
<text x="248.7" y="181.8">DB8</text>
<text x="282.5" y="181.8">DB6</text>
<text x="282.5" y="184.6">DB7</text>
<text x="62.6" y="187.5">DA6</text>
<text x="62.6" y="190.3">DA7</text>
<text x="113.4" y="187.5">DA7</text>
<text x="113.4" y="190.3">DA6</text>
<text x="151.7" y="188">119</text>
<text x="151.7" y="190.8">121</text>
<text x="159.3" y="186.4">3.3V</text>
<text x="159.3" y="189.2">119</text>
<text x="159.3" y="192">121</text>
<text x="205.5" y="186.4">12V</text>
<text x="205.8" y="189.2">120</text>
<text x="205.8" y="192">122</text>
<text x="213.4" y="188">120</text>
<text x="213.4" y="190.8">122</text>
<text x="248.7" y="187.5">DB7</text>
<text x="248.7" y="190.3">DB6</text>
<text x="282.5" y="187.5">DB8</text>
<text x="282.5" y="190.3">DB9</text>
<text x="62.6" y="193.1">DA8</text>
<text x="62.6" y="195.9">DA9</text>
<text x="113.4" y="195.9">DA5</text>
<text x="151.7" y="193.6">123</text>
<text x="151.7" y="196.5">125</text>
<text x="159.3" y="194.8">3.3V</text>
<text x="159.3" y="197.6">125</text>
<text x="205.5" y="194.8">12V</text>
<text x="205.8" y="197.6">126</text>
<text x="213.4" y="196.5">126</text>
<text x="213.4" y="193.6">124</text>
<text x="248.7" y="195.9">DB5</text>
<text x="282.5" y="193.1">DB10</text>
<text x="282.5" y="195.9">DB11</text>
<text x="62.6" y="198.7">DA10</text>
<text x="62.6" y="201.5">DA11</text>
<text x="113.4" y="198.7">DA4</text>
<text x="151.7" y="199.3">127</text>
<text x="151.7" y="202.1">129</text>
<text x="159.3" y="200.4">127</text>
<text x="159.3" y="203.3">3.3V</text>
<text x="205.5" y="203.3">12V</text>
<text x="205.8" y="200.4">128</text>
<text x="213.4" y="199.3">128</text>
<text x="213.4" y="202.1">130</text>
<text x="248.7" y="198.7">DB4</text>
<text x="282.5" y="198.7">DB12</text>
<text x="282.5" y="201.5">DB13</text>
<text x="62.6" y="204.4">DA12</text>
<text x="62.6" y="207.2">DA13</text>
<text x="113.4" y="204.4">DA3</text>
<text x="113.4" y="207.2">DA2</text>
<text x="151.7" y="204.9">131</text>
<text x="151.7" y="207.7">133</text>
<text x="159.3" y="206.1">131</text>
<text x="159.3" y="208.9">133</text>
<text x="180.5" y="204.1">BANK 3</text>
<text x="205.8" y="206.1">132</text>
<text x="205.8" y="208.9">134</text>
<text x="213.4" y="204.9">132</text>
<text x="213.4" y="207.7">134</text>
<text x="248.7" y="204.4">DB3</text>
<text x="248.7" y="207.2">DB2</text>
<text x="113.4" y="215.6">DA0</text>
<text x="113.4" y="212.8">DA1</text>
<text x="151.7" y="210.6">135</text>
<text x="151.7" y="213.4">137</text>
<text x="159.3" y="211.7">3.3V</text>
<text x="159.3" y="214.5">137</text>
<text x="205.5" y="211.7">12V</text>
<text x="205.8" y="214.5">138</text>
<text x="213.4" y="213.4">138</text>
<text x="213.4" y="210.6">136</text>
<text x="248.7" y="212.8">DB1</text>
<text x="248.7" y="215.6">DB0</text>
<text x="42.9" y="221">AIC_SPI_CS</text>
<text x="59.8" y="221">[6]</text>
<text x="68.3" y="221.3">AIC_SPI_CS</text>
<text x="113.4" y="221.3">AIC_DIN</text>
<text x="151.7" y="216.2">139</text>
<text x="151.7" y="219">141</text>
<text x="151.7" y="221.8">143</text>
<text x="159.3" y="217.4">139</text>
<text x="159.3" y="220.2">3.3V</text>
<text x="205.5" y="220.2">12V</text>
<text x="205.8" y="217.4">140</text>
<text x="213.4" y="216.2">140</text>
<text x="213.4" y="221.8">144</text>
<text x="213.4" y="219">142</text>
<text x="242.8" y="221.3">AIC_DOUT</text>
<text x="42.9" y="226.9">AIC_DIN</text>
<text x="43.2" y="224.1">AIC_DOUT</text>
<text x="55.3" y="226.9">[6]</text>
<text x="58.1" y="224.1">[6]</text>
<text x="68.3" y="224.1">AIC_DOUT</text>
<text x="68.3" y="226.9">AIC_DIN</text>
<text x="113.4" y="224.1">AIC_LRCIN</text>
<text x="151.7" y="224.7">145</text>
<text x="151.7" y="227.5">147</text>
<text x="159.3" y="223">143</text>
<text x="159.3" y="225.8">145</text>
<text x="205.8" y="223">144</text>
<text x="205.8" y="225.8">146</text>
<text x="213.4" y="224.7">146</text>
<text x="213.4" y="227.5">148</text>
<text x="239.4" y="224.1">AIC_LRCOUT</text>
<text x="42.9" y="232.6">AIC_LRCOUT</text>
<text x="42.9" y="229.7">AIC_LRCIN</text>
<text x="58.7" y="229.7">[6]</text>
<text x="61.2" y="232.6">[6]</text>
<text x="67.4" y="232.6">AIC_LRCOUT</text>
<text x="68.3" y="229.7">AIC_LRCIN</text>
<text x="113.4" y="229.7">AIC_BCLK</text>
<text x="113.4" y="232.6">AIC_SPI_CS</text>
<text x="151.7" y="230.3">149</text>
<text x="151.7" y="233.1">151</text>
<text x="159.3" y="228.6">3.3V</text>
<text x="159.3" y="231.5">149</text>
<text x="205.5" y="228.6">12V</text>
<text x="205.8" y="231.5">150</text>
<text x="213.4" y="230.3">150</text>
<text x="213.4" y="233.1">152</text>
<text x="243.1" y="229.7">AIC_XCLK</text>
<text x="245.9" y="232.6">J1_152</text>
<text x="42.9" y="235.4">AIC_BCLK</text>
<text x="42.9" y="238.2">AIC_XCLK</text>
<text x="57" y="238.2">[6]</text>
<text x="57.3" y="235.4">[6]</text>
<text x="68.3" y="235.4">AIC_BCLK</text>
<text x="68.3" y="238.2">AIC_XCLK</text>
<text x="113.4" y="238.2">FPGA_CLK_B_P</text>
<text x="151.7" y="235.9">153</text>
<text x="151.7" y="238.8">155</text>
<text x="159.3" y="234.3">151</text>
<text x="159.3" y="237.1">3.3V</text>
<text x="159.3" y="239.9">155</text>
<text x="205.5" y="237.1">12V</text>
<text x="205.8" y="234.3">152</text>
<text x="205.8" y="239.9">156</text>
<text x="213.4" y="238.8">156</text>
<text x="213.4" y="235.9">154</text>
<text x="243.1" y="238.2">ADA_DCO</text>
<text x="113.4" y="241">FPGA_CLK_B_N</text>
<text x="151.7" y="241.6">157</text>
<text x="151.7" y="244.4">159</text>
<text x="159.3" y="242.7">157</text>
<text x="159.3" y="245.6">3.3V</text>
<text x="201.9" y="245.6">PSNTn</text>
<text x="205.8" y="242.7">158</text>
<text x="213.4" y="241.6">158</text>
<text x="213.4" y="244.4">160</text>
<text x="243.1" y="241">ADB_DCO</text>
<text x="126.9" y="249.5">3.3V</text>
<text x="170.4" y="248.6" transform="rotate(-90 170.4 248.6)">GND_1_1</text>
<text x="173.2" y="248.6" transform="rotate(-90 173.2 248.6)">GND_1_2</text>
<text x="176" y="248.6" transform="rotate(-90 176 248.6)">GND_1_3</text>
<text x="178.8" y="248.6" transform="rotate(-90 178.8 248.6)">GND_1_4</text>
<text x="181.7" y="248.6" transform="rotate(-90 181.7 248.6)">GND_2_1</text>
<text x="184.5" y="248.6" transform="rotate(-90 184.5 248.6)">GND_2_2</text>
<text x="187.3" y="248.6" transform="rotate(-90 187.3 248.6)">GND_2_3</text>
<text x="190.1" y="248.6" transform="rotate(-90 190.1 248.6)">GND_2_4</text>
<text x="192.9" y="248.6" transform="rotate(-90 192.9 248.6)">GND_3_1</text>
<text x="195.7" y="248.6" transform="rotate(-90 195.7 248.6)">GND_3_2</text>
<text x="198.6" y="248.6" transform="rotate(-90 198.6 248.6)">GND_3_3</text>
<text x="201.4" y="248.6" transform="rotate(-90 201.4 248.6)">GND_3_4</text>
<text x="327.1" y="249.5">110 Cooper St, Suite 201, Santa Cruz, CA 95060</text>
<text x="152.3" y="252.3">QTH_HSM</text>
<text x="169.2" y="256.3" transform="rotate(-90 169.2 256.3)">161</text>
<text x="172" y="256.3" transform="rotate(-90 172 256.3)">162</text>
<text x="174.8" y="256.3" transform="rotate(-90 174.8 256.3)">163</text>
<text x="177.6" y="256.3" transform="rotate(-90 177.6 256.3)">164</text>
<text x="180.4" y="256.3" transform="rotate(-90 180.4 256.3)">165</text>
<text x="183.3" y="256.3" transform="rotate(-90 183.3 256.3)">166</text>
<text x="186.1" y="256.3" transform="rotate(-90 186.1 256.3)">167</text>
<text x="188.9" y="256.3" transform="rotate(-90 188.9 256.3)">168</text>
<text x="191.7" y="256.3" transform="rotate(-90 191.7 256.3)">169</text>
<text x="194.5" y="256.3" transform="rotate(-90 194.5 256.3)">170</text>
<text x="197.4" y="256.3" transform="rotate(-90 197.4 256.3)">171</text>
<text x="200.2" y="256.3" transform="rotate(-90 200.2 256.3)">172</text>
<text x="236.9" y="252.3">12V</text>
<text x="324.3" y="255.1">Title</text>
<text x="324.3" y="263.6">Size</text>
<text x="335.5" y="263.6">Document Number</text>
<text x="417.3" y="263.6">Rev</text>
<text x="327.1" y="266.4">B</text>
<text x="420.1" y="266.4">0A</text>
<text x="324.3" y="272">Date:</text>
<text x="335.8" y="272">Monday, January 28, 2008</text>
<text x="380.6" y="272">Sheet</text>
<text x="394.7" y="272">2</text>
<text x="403.2" y="272">of</text>
<text x="411.6" y="272">8</text>
</g>
<g font-size="2">
<text x="45.1" y="4.1">5</text>
<text x="129.7" y="4.1">4</text>
<text x="214.3" y="4.1">3</text>
<text x="298.9" y="4.1">2</text>
<text x="383.5" y="4.1">1</text>
<text x=".7" y="40">D</text>
<text x="426.5" y="40">D</text>
<text x=".7" y="107">C</text>
<text x="426.5" y="107">C</text>
<text x=".7" y="174">B</text>
<text x="426.5" y="174">B</text>
<text x=".7" y="240.9">A</text>
<text x="426.5" y="240.9">A</text>
<text x="45.1" y="274.7">5</text>
<text x="129.7" y="274.7">4</text>
<text x="214.3" y="274.7">3</text>
<text x="298.9" y="274.7">2</text>
<text x="383.5" y="274.7">1</text>
</g>
</svg>
